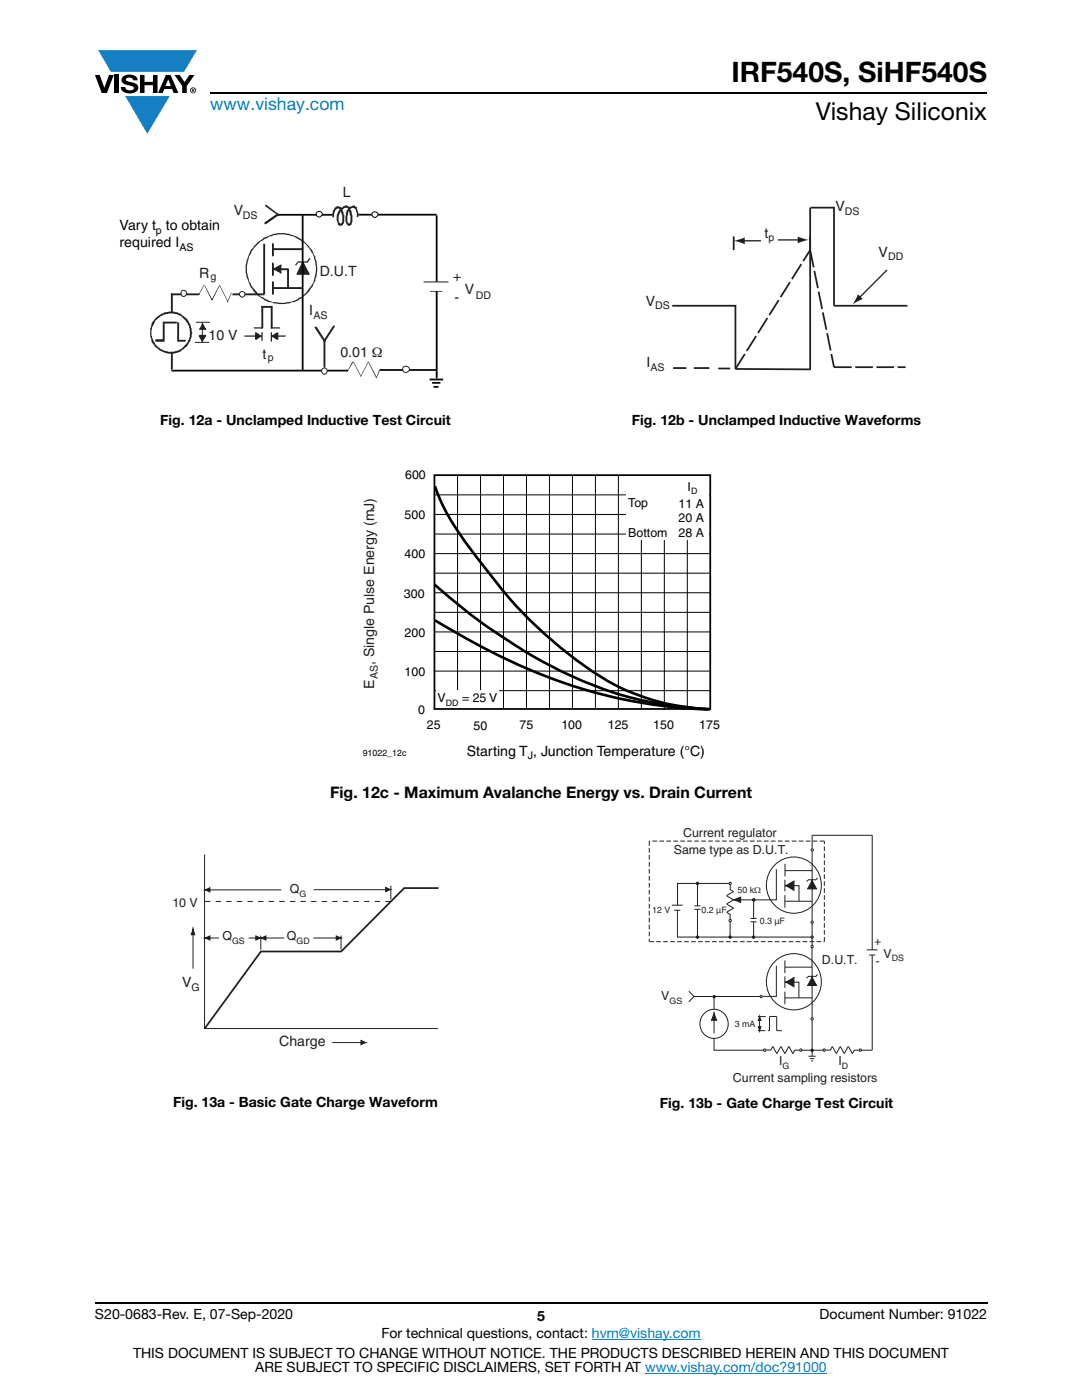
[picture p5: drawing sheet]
<svg xmlns="http://www.w3.org/2000/svg" width="216mm" height="279mm" viewBox="0 0 216 279" stroke-linecap="round" stroke-linejoin="round" font-family="sans-serif">
<g fill="#147fc3">
<path d="M19.6 10h19.7l-2.6 4.3h-1.1h-13.5z"/>
<path d="M25 19.2h8.9l-4.5 7.5z"/>
</g>
<g fill="#000">
<path d="M18.9 15h1l.9 2.5 1-2.5h.9l-1.4 3.6h-1zM22.9 15h.9v3.6h-.9zM24.6 15.3a2.1 2.1 0 0 1 2.8 .3l.1 .4h-.9a.79 .79 0 0 0-.7-.5 .79 .79 0 0 0-.8 .4l.3 .3 1 .2a1.08 1.08 0 0 1 1.2 1 1.08 1.08 0 0 1-1.1 1.2 1.73 1.73 0 0 1-2.4-1.2h.9a.96 .96 0 0 0 .8 .6 .96 .96 0 0 0 .9-.4 1.31 1.31 0 0 0-1.2-.6 1.03 1.03 0 0 1-1.1-.6 1.03 1.03 0 0 1 .2-1.1zM27.9 15h.9v1.3h1.7v-1.3h.9v3.6h-.9v-1.6h-1.7v1.6h-.9zM34.8 15h1.1l.9 1.4 1-1.4h1l-1.5 2.2v1.4h-.9v-1.4z"/>
<path d="M33.6 15.9l.5 1.3h-1.1zM33.1 15l-1.6 3.6h1l.3-.8h1.5l.3 .8h1l-1.6-3.6z"/>
<path d="M38.4 17.8h.2v.2h-.2zM38.3 17.7v.7h.1v-.3l.4 .3-.2-.3 .2-.2-.1-.2z"/>
<path d="M38.1 18a.46 .46 0 0 1 .9 0 .46 .46 0 0 1-.9 0zM37.9 18a.6 .6 0 0 0 1.2 0 .6 .6 0 0 0-1.2 0z"/>
</g>
<path d="M42 18.6h155M18.9 260h178.1" fill="none" stroke="#000" stroke-width=".36"/>
<path d="M118.1 267.3h21.7M128.7 274h36.3" fill="none" stroke="#007ec4" stroke-width=".2"/>
<g fill="#fff">
<path d="M46.8 49.2h16.6v20.3h-16.6z"/>
<path d="M46.6 49h.2v.3l.1-.1v20.3l-.1-.2h16.6l-.1 .2v-20.3l.1 .1h-16.6v-.3h16.6l.1 .2v20.3l-.1 .1h-16.8z"/>
</g>
<g fill="#231f20">
<path d="M46.4 58.6h6.4v.2l-.2 .1h-6.2z"/>
<path d="M54.3 48.5l.4 .2v2.3l-.2 .2h-.2z"/>
<path d="M54.3 52.4l.4 .1v2.4l-.2 .1h-.2z"/>
<path d="M54.3 56.2h.4v2.5l-.2 .1h-.2z"/>
<path d="M52.5 48.7h.4v10l-.1 .1h-.3z"/>
<path d="M54.4 49.5h6l.1 .3-.1 .1h-6.1z"/>
<path d="M54.3 57.4l.1-.1h6l.1 .3-.1 .1h-6.1z"/>
<path d="M54.3 53.7l.1-.2h3.1l.2 .3-.2 .1h-3.2z"/>
<path d="M57.3 53.7h.4v3.9l-.2 .1-.2-.1z"/>
<path d="M54.5 53.5l1.7-.7v.1h-.3l.3 .1-1.4 .8v-.3l1.4 .9-.3 .1v-1.6h.3v1.6l-.2 .2v-.2l-1.5-.7z"/>
<path d="M60.3 52.3h.2l-1.1 2.5-.1-.1h2.4v.1h-2.5l1.1-2.5h.2l1.3 2.5-.1-.1-.2 .1z"/>
<path d="M59.5 52.2h2v.1l-.1 .1h-1.9z"/>
<path d="M59.4 52.2h.3v.1l-.7 .7-.1-.2z"/>
<path d="M61.7 51.5h.2v.2l-.6 .6v-.3z"/>
<path d="M50.6 49.2a7.3 7.3 0 0 1 4.8-2.7 7.8 7.8 0 0 1 4.8 1.3 7 7 0 0 1 2.3 2.7 6.9 6.9 0 0 1-5.2 10.1 6.6 6.6 0 0 1-4.2-.5 6.7 6.7 0 0 1-4-5.3l-.1-1.1h.3v.7a7.1 7.1 0 0 0 4.9 5.8 7.3 7.3 0 0 0 5.8-.9l.8-.6a6.5 6.5 0 0 0 2.2-5.4l-.1-.6a6.6 6.6 0 0 0-5.7-5.8 4.5 4.5 0 0 0-2.4 0l-1 .3-1.2 .6a5.5 5.5 0 0 0-2 1.7l-.5 .9a6.7 6.7 0 0 0-.8 3.3h-.3a8.1 8.1 0 0 1 1.3-4z"/>
<path d="M85.8 58.1h2.5l-2.5 .1z"/>
<path d="M84.5 56.2h4.9l.1 .2h-4.9z"/>
<path d="M64.6 68l.1-.2 .2 .2v6l-.3-.2z"/>
<path d="M62.8 65.2h.4l1.7 2.7v.3l-.3-.1-1.8-2.7z"/>
<path d="M66.6 64.9l.2 .3-1.9 3h-.3v-.2z"/>
<path d="M34.1 70.2l.4 .1v3.3l-.3 .2-.1-.1z"/>
<path d="M32.7 64.2h2.5l.2 .2-.2 .2h-2.3z"/>
<path d="M35.4 64.3l.3 .1v3.7l-.1 .1-.2-.1z"/>
<path d="M32.5 64.2l.4 .1v3.9l-.4-.1z"/>
<path d="M31.1 63.4l1.4-.8a3.8 3.8 0 0 1 3.1-.2l.4 .2 1.4 1.1 .1 .2a3.9 3.9 0 0 1 .4 4.3 3.1 3.1 0 0 1-1.7 1.8l-.2 .2-1 .3a4.3 4.3 0 0 1-3-.5 3.9 3.9 0 0 1-2-3.6h.2a4 4 0 0 0 1 2.6 5 5 0 0 0 2.3 1.2h1.2l.9-.2 .5-.3 .5-.5a4.3 4.3 0 0 0 1.4-2.9v.1l-.1-.2a3.6 3.6 0 0 0-.8-2.1l-1-1-.5-.3-.9-.2h-1a4 4 0 0 0-3.5 3.8h-.2v-.8l.1-.2a2.86 2.86 0 0 1 1-2z"/>
<path d="M34.1 58.6l.4 .1v3.5l-.3 .2-.1-.1z"/>
<path d="M34.1 58.6h5.6l.2 .2-.2 .1h-5.5z"/>
<path d="M70.3 72.2l.1 .1-.8 1.7h-.2z"/>
<path d="M70.4 72.2h.2l1.5 2.9-.2 .1z"/>
<path d="M73.4 72.2h.2l-1.7 3z"/>
<path d="M73.4 72.2h.2l1.6 3.3h-.1z"/>
<path d="M75.7 73.7l.1 .1-.7 1.7z"/>
<path d="M40.6 56.9h.1l-.8 1.8h-.2z"/>
<path d="M40.7 56.9h.2l1.5 3h-.1z"/>
<path d="M43.8 56.9h.1l-1.5 3h-.2z"/>
<path d="M43.8 56.9h.1l1.6 3.4h-.1z"/>
<path d="M46.1 58.4h.2l-.8 1.9h-.1z"/>
<path d="M52.9 40.9h.3l2.5 1.9 .1 .2-.3 .1-2.6-2z"/>
<path d="M52.8 44.4l2.5-1.8 .4 .2-.2 .2-2.5 1.8-.2-.2z"/>
</g>
<g fill="#231f20">
<path d="M54.7 53.7h.2v-.2l.9-.3v-.2h.2v1.5l-.5-.3h-.2l-.1-.3-.5-.1z" fill-rule="evenodd"/>
<path d="M60.3 52.5l.2-.1v.3h.2v.2h.1v.3h.1v.2h.1v.3h.2v.2h.1l.4 .9h-2.4l.5-1.3h.1v-.2h.1l.2-.5h.1z" fill-rule="evenodd"/>
</g>
<circle cx="36.6" cy="58.5" r=".6" fill="#fff"/>
<circle cx="36.6" cy="58.5" r=".6" fill="none" stroke="#231f20" stroke-width=".2"/>
<circle cx="48.3" cy="58.7" r=".56" fill="#fff"/>
<circle cx="48.3" cy="58.7" r=".56" fill="none" stroke="#231f20" stroke-width=".2"/>
<g fill="#fff">
<circle cx="64.6" cy="73.9" r=".6"/>
<circle cx="81" cy="73.7" r=".67"/>
</g>
<g fill="#231f20">
<path d="M66.8 41.4l.6-.1-.2 .1 .2-.3 .2 .4-.2 .1h-.2l.1-.1-.1 .1v-.1v.3l-.4 .3v-.1l-.2 1 .1-.1v.4l-.3 .1-.1-.1v-.8l.1-.5 .5-.5-.1 .1z"/>
<path d="M67.3 41.1l.6 .2 .3 .2h-.1h.2v.5v-.1l.1 .5v-.1l.2 .1-.2 .5-.2-.1-.1-.7 .1 .2h-.1l-.2-.5 .2 .1-.4-.4 .1 .1h-.4l-.2-.2z"/>
<path d="M68.2 42.5h.2l.2 .4h.1v1.2h-.1h.1v.3l-.3 .2 .2-.1-.2 .4-.5 .1-.1-.4h.3l-.2 .2 .3-.3v.1l.1-.3v.1v-1.5v.1z"/>
<path d="M67.3 42.6l.1-.1 .3 .1-.1 .5v.9l.1 .1h-.1l.1 .4v-.1l.2 .2h-.1l.4 .2-.1 .2-.4-.1 .1 .1h-.1l-.3-.2-.2-.8z"/>
<path d="M67.9 41.5l.4-.1-.1 .1 .4-.4h.3h-.1l.1-.1 .4 .1-.1 .3-.6 .1h.1l-.3 .3h-.2l.1-.2v.3l-.5 .4 .1-.2v.4h-.2h.1l-.1 .4h-.3l-.1-.1 .1-.5 .3-.2-.1 .3v-.4l.5-.4-.2 .2z"/>
<path d="M68.9 41l.5 .1 .2 .2h-.2h.3l.2 .2v.3l-.1-.2 .3 .7v-.2l.1 .2v.2l-.1-.1 .1 .2-.1 .4-.3-.1-.1-.9 .1 .1h-.1l-.1-.5 .1 .2-.5-.4 .1 .1-.4-.1z"/>
<path d="M69.8 42.6h.4v.3h.1v.5l-.1-.1 .1 .1v.7l-.1 .2 .1-.2v.2l-.1 .5-.6 .2-.2-.2 .5-.3-.1 .1 .1-.1-.1 .1 .1-.3z"/>
<path d="M69.1 42.5l.3 .1-.1 1.7h.1v.1l-.1-.1 .3 .5-.2-.2 .4 .2v.2h-.4l-.2-.2-.3-.7z"/>
<path d="M69.7 41.3h.4h-.2l.5-.2h-.1l.1-.1 .4 .1-.4 .4h-.1l.1-.1-.3 .2-.2-.1v.3l-.2 .1-.3 .4 .2-.2v.3h-.2l-.1 .5h-.1l-.1-.1 .1-.9 .5-.4h-.1z"/>
<path d="M70.4 41.1l.3-.1 .1 .3-.1-.2 .5 .3v.1l-.1-.2 .5 1.3v.5l-.3 .3-.4-1.9-.1 .1v-.2l.1 .2-.3-.2 .1 .1h-.1z"/>
</g>
<circle cx="74.9" cy="42.8" r=".59" fill="#fff"/>
<path d="M38.9 68.3h2.8M39.1 64.3h2.8M40.4 64.3v4" fill="none" stroke="#231f20" stroke-width=".2"/>
<g fill="#231f20">
<path d="M39.9 67.1h1.1h-.1l-.4 1-.3-.1z" fill-rule="evenodd"/>
<path d="M40.4 64.7l.2 .1 .4 .9h-1.1l.2-.3v-.2h.1v-.3h.2z" fill-rule="evenodd"/>
<path d="M51 66.6l.4 .1 .1 .2 .5 .2v.1l-.5 .1v.1l-.5 .3z" fill-rule="evenodd"/>
<path d="M54.4 67.1h.3v-.2l.7-.3v1.1l-.6-.3z" fill-rule="evenodd"/>
</g>
<g fill="#231f20">
<path d="M39.7 66.8h.2v.4l.1-.3 .5 1.1h-.3l.5-1.1 .3 .3h-1.1v-.4h1.2v.3l-.6 1.1h-.3l-.6-1.1z"/>
<path d="M40.4 64.4h.1l.6 1.3h.1l-.1 .1v-.2l-.1 .2-.6-1.1h.1l-.6 1.1v-.2h1.2v.2h-1.4z"/>
<path d="M50.6 65.3h1.8l.1 .1-.1 .2h-1.8z"/>
<path d="M52.1 61.1l.4 .1v4.2l-.1 .2h-.3z"/>
<path d="M52.1 61.1h2.2l.1 .2-.1 .1h-2z"/>
<path d="M54 61.1l.4 .1v4.2l-.1 .2h-.3z"/>
<path d="M54 65.3h1.8l.1 .3h-1.9z"/>
<path d="M52.1 66.3h.3v1.6l-.1 .2-.2-.2z"/>
<path d="M54 66.3h.3v1.8l-.1 .1h-.2z"/>
<path d="M48.8 66.9h3.6v.2l-.1 .1h-3.5z"/>
<path d="M50.9 66.3h.2l1 .6v.3l-1.1 .6-.1-.1h.4l-.4-.2 1-.6v.3l-1-.5 .4-.1v1.1h-.4z"/>
<path d="M54.2 66.9l1.2-.6 .1 .3h-.3l.2 .1-1 .5v-.3l1 .5-.2 .3v-1.1h.3v1.2h-.2l-1.1-.6z"/>
<path d="M55.3 66.9h1.7v.2l-.1 .1h-1.6z"/>
<path d="M31 67.8l.1-.1h1.5v.3h.1l-.1 .2h-1.5z"/>
<path d="M35.5 67.8h1.5l.1 .3-.1 .1h-1.4z"/>
</g>
<path d="M87.1 58.1v17.4" fill="none" stroke="#231f20" stroke-width=".2"/>
<path d="M71.6 42.8h15.5M87.1 43v13.2M87.1 58.1v17.4" fill="none" stroke="#040503" stroke-width=".35"/>
<circle cx="74.9" cy="42.8" r=".59" fill="#fff"/>
<circle cx="74.9" cy="42.8" r=".59" fill="none" stroke="#040503" stroke-width=".2"/>
<path d="M55.5 42.9h10.8M60.4 42.9v31M34.2 74h35.2" fill="none" stroke="#040503" stroke-width=".35"/>
<circle cx="64.7" cy="74" r=".6" fill="#fff"/>
<circle cx="64.7" cy="74" r=".6" fill="none" stroke="#231f20" stroke-width=".2"/>
<path d="M75.8 73.8h11.3" fill="none" stroke="#040503" stroke-width=".35"/>
<circle cx="81" cy="73.7" r=".67" fill="#fff"/>
<circle cx="81" cy="73.7" r=".67" fill="none" stroke="#231f20" stroke-width=".2"/>
<circle cx="63.7" cy="42.7" r=".59" fill="#fff"/>
<circle cx="63.7" cy="42.7" r=".59" fill="none" stroke="#040503" stroke-width=".2"/>
<path d="M85.7 75.7h2.7M86.2 76.4h1.7M86.5 77.2h1" fill="none" stroke="#040503" stroke-width=".35"/>
<path d="M146.4 47.2v2.7M161.7 41.4v32.3M161.7 41.4h4.7v19.6h14.7M134.1 61h12.6v12.6l15.1 .1M134.3 73.5h2.7M138.5 73.5h3M143.3 73.5h2.4" fill="none" stroke="#201d1e" stroke-width=".35"/>
<path d="M161.7 49.9l4.7 23.4M146.7 73.6l15-23.7M166.4 73.3h14.3" fill="none" stroke="#201d1e" stroke-width=".35" stroke-dasharray="3.5 .7" stroke-linecap="butt"/>
<path d="M155.2 47.9h4.4" fill="none" stroke="#201d1e" stroke-width=".26"/>
<path d="M159.2 47.2l2.2 .7-2.2 .6z" fill="#201d1e"/>
<path d="M148.2 48.1h3.6" fill="none" stroke="#201d1e" stroke-width=".26"/>
<path d="M146.4 48.1l2.2-.7v1.3z" fill="#201d1e"/>
<path d="M177 53.9l-5.6 5.6" fill="none" stroke="#201d1e" stroke-width=".26"/>
<path d="M171.2 58.7l.9 1-2 1.1z" fill="#201d1e"/>
<g fill="none" stroke="#000" stroke-width=".2">
<path d="M86.7 98.8h55M91.3 94.8v46.5M95.9 94.8v46.7M100.5 94.8v46.7M105.1 95v46.6M109.6 94.8v46.7M114.2 95v46.7M118.8 95v46.7M123.4 94.8v46.7M128 94.8v46.7M132.6 95v46.6M137.1 94.8v46.7"/>
<path d="M86.5 110.5h55M86.5 102.7h55M86.5 114.4h55.1M86.7 118.3h55M86.7 106.6h55M86.5 133.9h55.1M86.7 122.2h55M86.7 126.1h55M86.7 130h55M86.7 137.8h55"/>
</g>
<path d="M86.7 94.8h55v46.7h-55z" fill="none" stroke="#000" stroke-width=".35"/>
<path d="M86.8 97a42.8 42.8 0 0 0 7.5 13.1 101.9 101.9 0 0 0 18.3 19.7 48.4 48.4 0 0 0 16.8 9.6 48.2 48.2 0 0 0 12.2 2.1 98.5 98.5 0 0 1-45.4-12.4l-9.4-5.3M86.7 116.6a114.8 114.8 0 0 0 29.3 19.2 70.7 70.7 0 0 0 25.2 5.7" fill="none" stroke="#000" stroke-width=".53"/>
<g fill="#fff">
<path d="M125 95.1h16.4v12.7h-16.4z"/>
<path d="M87 137.7h12.5v3.5h-12.5z"/>
</g>
<path d="M41.4 187.2h2.3M49.6 187.2h1.9M52 186.7v2.8M52.5 187.2h4.2M62.5 187.2h5M68.1 186.7v2.8" fill="none" stroke="#211e1e" stroke-width=".2"/>
<path d="M51.1 186.8l.9 .4h-.9z" fill="#211e1e"/>
<path d="M51.1 186.8l.9 .4h-.9z" fill="none" stroke="#211e1e" stroke-width=".2"/>
<path d="M51.1 187.2h.9l-.9 .4z" fill="#211e1e"/>
<path d="M51.1 187.2h.9l-.9 .4z" fill="none" stroke="#211e1e" stroke-width=".2"/>
<path d="M67.1 186.8l.9 .4h-.9z" fill="#211e1e"/>
<path d="M67.1 186.8l.9 .4h-.9z" fill="none" stroke="#211e1e" stroke-width=".2"/>
<path d="M67.1 187.2h.9l-.9 .4z" fill="#211e1e"/>
<path d="M67.1 187.2h.9l-.9 .4z" fill="none" stroke="#211e1e" stroke-width=".2"/>
<path d="M52.2 187.2l.9-.4v.4z" fill="#211e1e"/>
<path d="M52.2 187.2l.9-.4v.4z" fill="none" stroke="#211e1e" stroke-width=".2"/>
<path d="M52.2 187.2h.9v.4z" fill="#211e1e"/>
<path d="M52.2 187.2h.9v.4z" fill="none" stroke="#211e1e" stroke-width=".2"/>
<path d="M41 187.2l.9-.4v.4z" fill="#211e1e"/>
<path d="M41 187.2l.9-.4v.4z" fill="none" stroke="#211e1e" stroke-width=".2"/>
<path d="M41 187.2h.9v.4z" fill="#211e1e"/>
<path d="M41.4 177.6h14.7M41 187.2h.9v.4z" fill="none" stroke="#211e1e" stroke-width=".2"/>
<path d="M41 177.6h.9v.4z" fill="#211e1e"/>
<path d="M41 177.6h.9v.4z" fill="none" stroke="#211e1e" stroke-width=".2"/>
<path d="M41 177.6l.9-.4v.4z" fill="#211e1e"/>
<path d="M41 177.6l.9-.4v.4z" fill="none" stroke="#211e1e" stroke-width=".2"/>
<path d="M77 177.5h.9l-.9 .4z" fill="#211e1e"/>
<path d="M77 177.5h.9l-.9 .4z" fill="none" stroke="#211e1e" stroke-width=".2"/>
<path d="M77 177.1l.9 .4h-.9z" fill="#211e1e"/>
<path d="M40.8 170.5v34.8h46.6M62.6 177.6h14.9M77 177.1l.9 .4h-.9zM78 176.7v2.8M66.3 208.1h6.2" fill="none" stroke="#211e1e" stroke-width=".2"/>
<path d="M87.5 177.2h-6.9l-12.5 12.7h-16l-11.3 15.4" fill="none" stroke="#211e1e" stroke-width=".35"/>
<path d="M78 179.9h-37.2" fill="none" stroke="#211e1e" stroke-width=".2" stroke-dasharray="1.1 1.1" stroke-linecap="butt"/>
<path d="M72 207.6l.9 .5h-.9z" fill="#211e1e"/>
<path d="M72 207.6l.9 .5h-.9z" fill="none" stroke="#211e1e" stroke-width=".2"/>
<path d="M72 208.1h.9l-.9 .4z" fill="#211e1e"/>
<path d="M38.5 186v7.3M72 208.1h.9l-.9 .4z" fill="none" stroke="#211e1e" stroke-width=".2"/>
<path d="M38.5 185.5v1h-.3z" fill="#211e1e"/>
<path d="M38.5 185.5v1h-.3z" fill="none" stroke="#211e1e" stroke-width=".2"/>
<path d="M38.5 185.5l.4 1h-.4z" fill="#211e1e"/>
<g fill="none" stroke="#211e1e" stroke-width=".2">
<path d="M145 178.8l1.4 .8-1.4 .8M145.5 176.2h.4v.3h-.4zM145.7 176.6v.9l.7 .4-1.4 .8M154.5 172.7a5.5 5.5 0 0 1 7.8 .1 5.5 5.5 0 0 1 0 7.7 5.5 5.5 0 0 1-7.8 .1 5.7 5.7 0 0 1 0-7.9zM154.9 173.5v6.1h-4.3M156.6 175.6v2.3M156.6 178.6v2.6M156.6 179.9h5.4M156.6 172.4v2.5M156.6 176.7h2.8v3.2M162.1 169.9v3.9h-5.5M162.1 173.8v10"/>
<path d="M38.5 185.5l.4 1h-.4zM145 182.1l.7 .4v1M145 180.4l1.4 .8-1.4 .9M145.5 183.6h.4v.3h-.4z"/>
</g>
<path d="M156.8 176.7l1.6-.9v.9z" fill="#211e1e"/>
<path d="M156.8 176.7l1.6-.9v.9z" fill="none" stroke="#211e1e" stroke-width=".2"/>
<path d="M156.8 176.7h1.6v1z" fill="#211e1e"/>
<path d="M156.8 176.7h1.6v1z" fill="none" stroke="#211e1e" stroke-width=".2"/>
<path d="M162 175.8l.9 1.6h-.9z" fill="#211e1e"/>
<path d="M162 175.8l.9 1.6h-.9z" fill="none" stroke="#211e1e" stroke-width=".2"/>
<path d="M162 175.8v1.6h-.8z" fill="#211e1e"/>
<g fill="none" stroke="#211e1e" stroke-width=".2">
<path d="M146.7 179.6h3.5M150.2 179.4h.4v.4h-.4zM161.9 169.4h.3v.4h-.3zM162 175.8v1.6h-.8zM163.1 175.2l-.3 .4h-1.5l-.3 .3M161.9 183.9h.3v.3h-.3zM162 184.3v4.4M152.4 209.4h.3v.4h-.3zM154.2 208.8l-.4 .8h-.9M154.2 208.8l.8 1.5 .8-1.5M155.8 208.8l.8 1.5 .8-1.5M157.4 208.8l.8 1.5 .4-.7h.9"/>
<path d="M159.6 209.4h.3v.4h-.3z"/>
</g>
<path d="M142.4 198.7h.3v.4h-.3z" fill-rule="evenodd" fill="#211e1e"/>
<path d="M142.4 198.7h.3v.4h-.3zM154.5 192a5.5 5.5 0 0 1 7.8 .1 5.5 5.5 0 0 1 0 7.7 5.5 5.5 0 0 1-7.8 .1 5.7 5.7 0 0 1 0-7.9zM154.9 192.7v6.2h-2.8M156.6 196h2.8v3.1M156.6 199.1h5.4M156.6 191.7v2.5M156.6 194.9v2.3M156.6 197.9v2.5M162 189.1v3.9h-5.4M162.1 193v10.1" fill="none" stroke="#211e1e" stroke-width=".2"/>
<path d="M156.8 196l1.6-.9v.9z" fill="#211e1e"/>
<path d="M156.8 196l1.6-.9v.9z" fill="none" stroke="#211e1e" stroke-width=".2"/>
<path d="M156.8 196h1.6v.9z" fill="#211e1e"/>
<path d="M156.8 196h1.6v.9z" fill="none" stroke="#211e1e" stroke-width=".2"/>
<path d="M162 195l.9 1.7h-.9z" fill="#211e1e"/>
<path d="M162 195l.9 1.7h-.9z" fill="none" stroke="#211e1e" stroke-width=".2"/>
<path d="M162 195v1.7h-.8z" fill="#211e1e"/>
<g fill="none" stroke="#211e1e" stroke-width=".2">
<path d="M162 166.7h12M174 166.7v22.9M151.6 198.9h-9.1v2.5M161.9 188.7h.3v.4h-.3zM162 195v1.7h-.8zM163.1 194.5l-.3 .4h-1.5l-.3 .3M172.9 189.6h2.2M173.4 190.6h1.2M174 190.6v19h-2.1M151.6 203.3v2M161.9 203.2h.3v.3h-.3zM162 203.6v6"/>
<path d="M164.3 209.4h.3v.4h-.3zM166.1 208.8l-.4 .8h-1M166.1 208.8l.8 1.5 .8-1.5M167.7 208.8l.8 1.5 .8-1.5M169.3 208.8l.8 1.5 .4-.7h.9M171.5 209.4h.3v.4h-.3z"/>
<circle cx="142.5" cy="204.4" r="2.87"/>
</g>
<path d="M151.6 203l.2 .7h-.2z" fill="#211e1e"/>
<path d="M151.6 203l.2 .7h-.2z" fill="none" stroke="#211e1e" stroke-width=".2"/>
<path d="M151.6 203v.7h-.3z" fill="#211e1e"/>
<path d="M151.6 203v.7h-.3z" fill="none" stroke="#211e1e" stroke-width=".2"/>
<path d="M151.6 204.9h.2l-.2 .7z" fill="#211e1e"/>
<path d="M151.6 204.9h.2l-.2 .7z" fill="none" stroke="#211e1e" stroke-width=".2"/>
<path d="M151.3 204.9h.3v.7z" fill="#211e1e"/>
<path d="M151.2 205.7h1.5M151.2 202.9h1.6M151.3 204.9h.3v.7zM161.3 210.8h1.5M161.6 211.3h.9M161.9 211.7h.3M162.1 209.6v1.2" fill="none" stroke="#211e1e" stroke-width=".2"/>
<path d="M161.9 209.5h.3v.3h-.3z" fill-rule="evenodd" fill="#211e1e"/>
<g fill="none" stroke="#211e1e" stroke-width=".2">
<path d="M139.2 176.4v4.4M150.4 179.9v3.4M134 180.6h2.2M134.5 181.7h1.3M135.2 181.7v5.3h26.7M137.4 197.8l1.1 1.1M138.5 181.5h1.3M138.5 180.8h1.3M139.2 181.5v5.5M142.2 198.9h-3.7l-1.1 1M149.8 184h1.2M149.8 183.3h1.2"/>
<path d="M150.4 184v3M151.7 198.7h.3v.4h-.3zM161.9 186.9h.3v.3h-.3zM142.5 207.3v2.3h9.9M153.2 205.7h.3M153.5 202.9v2.8M153.6 202.9h1.4M155 202.9v2.8h1M160 209.6h4.2M161.9 209.5h.3v.3h-.3z"/>
</g>
<path d="M150.3 179.4h.3v.4h-.3z" fill-rule="evenodd" fill="#211e1e"/>
<path d="M145.5 176.3h-10.3v4.3M150.3 179.4h.3v.4h-.3zM145.7 183.9v3.1" fill="none" stroke="#211e1e" stroke-width=".2"/>
<path d="M139 176.1h.3v.4h-.3z" fill-rule="evenodd" fill="#211e1e"/>
<path d="M139 176.1h.3v.4h-.3z" fill="none" stroke="#211e1e" stroke-width=".2"/>
<path d="M139 186.9h.3v.3h-.3z" fill-rule="evenodd" fill="#211e1e"/>
<path d="M139 186.9h.3v.3h-.3z" fill="none" stroke="#211e1e" stroke-width=".2"/>
<path d="M145.5 186.9h.3v.3h-.3z" fill-rule="evenodd" fill="#211e1e"/>
<path d="M145.5 186.9h.3v.3h-.3z" fill="none" stroke="#211e1e" stroke-width=".2"/>
<path d="M150.2 186.9h.3v.3h-.3z" fill-rule="evenodd" fill="#211e1e"/>
<path d="M150.2 186.9h.3v.3h-.3z" fill="none" stroke="#211e1e" stroke-width=".2"/>
<path d="M146.5 179.6h1.3v.5z" fill="#211e1e"/>
<path d="M146.5 179.6h1.3v.5z" fill="none" stroke="#211e1e" stroke-width=".2"/>
<path d="M146.5 179.6l1.3-.6v.6z" fill="#211e1e"/>
<path d="M146.5 179.6l1.3-.6v.6zM142.5 203.2v3" fill="none" stroke="#211e1e" stroke-width=".2"/>
<path d="M142.5 202.3l.5 1.3h-.5z" fill="#211e1e"/>
<path d="M142.5 202.3l.5 1.3h-.5z" fill="none" stroke="#211e1e" stroke-width=".2"/>
<path d="M142.5 202.3v1.3h-.5z" fill="#211e1e"/>
<path d="M162 166.7v2.7M142.5 202.3v1.3h-.5z" fill="none" stroke="#211e1e" stroke-width=".2"/>
<path d="M129.6 167.9v20M164.5 167.9h-34.9M129.6 187.9h34.9M164.5 187.9v-20" fill="none" stroke="#211e1e" stroke-width=".2" stroke-dasharray=".9 .5" stroke-linecap="butt"/>
<text font-size="5.6" x="145.9" y="16.4">IRF540S, SiHF540S</text>
<text font-size="4.9" x="162.8" y="24">Vishay Siliconix</text>
<text font-size="3.5" fill="#007ec4" x="42" y="21.9">www.vishay.com</text>
<text font-size="3.2" x="65.9" y="159.2">Fig. 12c - Maximum Avalanche Energy vs. Drain Current</text>
<g font-size="2.8" fill="#231f20">
<text x="68.4" y="39.4">L</text>
<text x="46.7" y="42.9">V</text>
<text x="39.8" y="55.4">R</text>
<text x="63.8" y="55.2">D.U.T</text>
<text x="90.4" y="56.1">+</text>
<text x="92.8" y="58.6">V</text>
<text x="61.7" y="62.9">I</text>
<text x="90.7" y="60.3">-</text>
<text x="41.6" y="67.8">10 V</text>
<text x="52.4" y="71.6">t</text>
<text x="67.9" y="71.3">0.01 Ω</text>
</g>
<g font-size="2.8" fill="#040503">
<text x="23.9" y="46">Vary t to obtain</text>
<text x="23.9" y="49.4">required I</text>
</g>
<g font-size="2.8" fill="#201d1e">
<text x="152.6" y="47.4">t</text>
<text x="166.7" y="42.1">V</text>
<text x="175.3" y="51.2">V</text>
<text x="128.8" y="61">V</text>
<text x="129" y="73.3">I</text>
</g>
<g font-size="2.8">
<text x="32" y="84.8">Fig. 12a - Unclamped Inductive Test Circuit</text>
<text x="126.1" y="84.8">Fig. 12b - Unclamped Inductive Waveforms</text>
<text x="93.1" y="150.8">Starting T , Junction Temperature (°C)</text>
<text x="34.5" y="220.9">Fig. 13a - Basic Gate Charge Waveform</text>
<text x="131.7" y="221.1">Fig. 13b - Gate Charge Test Circuit</text>
<text x="18.9" y="263.3">S20-0683-Rev. E, 07-Sep-2020</text>
<text x="107.2" y="263.6">5</text>
<text x="163.6" y="263.3">Document Number: 91022</text>
<text x="76.1" y="267.1">For technical questions, contact: hvm@vishay.com</text>
<text x="26.5" y="271">THIS DOCUMENT IS SUBJECT TO CHANGE WITHOUT NOTICE. THE PRODUCTS DESCRIBED HEREIN AND THIS DOCUMENT</text>
<text x="50.9" y="273.8">ARE SUBJECT TO SPECIFIC DISCLAIMERS, SET FORTH AT www.vishay.com/doc?91000</text>
</g>
<g font-size="2.8" fill="#211e1e">
<text x="74.7" y="137.5" transform="rotate(-90 74.7 137.5)">E</text>
<text x="74.7" y="132.8" transform="rotate(-90 74.7 132.8)">, Single Pulse Energy (mJ)</text>
<text x="36.4" y="197">V</text>
<text x="55.7" y="208.8">Charge</text>
</g>
<g font-size="2.5">
<text x="80.8" y="95.7">600</text>
<text x="80.7" y="103.7">500</text>
<text x="80.7" y="111.3">400</text>
<text x="80.6" y="119.3">300</text>
<text x="80.7" y="127.1">200</text>
<text x="80.7" y="134.8">100</text>
<text x="83.4" y="142.5">0</text>
<text x="87.3" y="140.2">V</text>
<text x="92.2" y="140.2">= 25 V</text>
<text x="85.2" y="145.5">25</text>
<text x="94.5" y="145.6">50</text>
<text x="103.7" y="145.5">75</text>
<text x="112" y="145.5">100</text>
<text x="121.3" y="145.4">125</text>
<text x="130.4" y="145.5">150</text>
<text x="139.5" y="145.5">175</text>
</g>
<g font-size="2.5" fill="#050504">
<text x="125.4" y="101.1">Top</text>
<text x="135.4" y="101.3">11 A</text>
<text x="137.2" y="97.9">I</text>
<text x="125.4" y="107.2">Bottom</text>
<text x="135.4" y="104.3">20 A</text>
<text x="135.4" y="107.2">28 A</text>
</g>
<g font-size="2.5" fill="#211e1e">
<text x="136.3" y="167">Current regulator</text>
<text x="134.5" y="170.4">Same type as D.U.T.</text>
<text x="57.8" y="178.2">Q</text>
<text x="34.4" y="181">10 V</text>
<text x="44.4" y="187.7">Q</text>
<text x="57.3" y="187.7">Q</text>
<text x="176.3" y="191.1">V</text>
<text x="164" y="192.4">D.U.T.</text>
<text x="131.9" y="199.6">V</text>
<text x="146.3" y="215.9">Current sampling resistors</text>
<text x="155.5" y="212.6">I</text>
<text x="167.3" y="212.6">I</text>
</g>
<g font-size="2.3" fill="#211e1e">
<text x="174.5" y="188.7">+</text>
<text x="174.8" y="192.5">-</text>
</g>
<g font-size="2.1" fill="#040503">
<text x="31.1" y="46.7">p</text>
<text x="35.8" y="50.1">AS</text>
</g>
<g font-size="2.1" fill="#231f20">
<text x="48.5" y="43.8">DS</text>
<text x="42" y="56">g</text>
<text x="95" y="59.7">DD</text>
<text x="62.6" y="63.7">AS</text>
<text x="53.4" y="72.1">p</text>
</g>
<g font-size="2.1" fill="#201d1e">
<text x="168.6" y="42.9">DS</text>
<text x="153.4" y="48.1">p</text>
<text x="177.2" y="51.9">DD</text>
<text x="130.7" y="61.7">DS</text>
<text x="129.8" y="74">AS</text>
</g>
<g font-size="2.1" fill="#211e1e">
<text x="75.4" y="135.6" transform="rotate(-90 75.4 135.6)">AS</text>
<text x="38.2" y="197.7">G</text>
</g>
<text font-size="2.1" x="105.3" y="151.5">J</text>
<text font-size="1.8" fill="#050504" x="137.9" y="98.7">D</text>
<g font-size="1.8">
<text x="89" y="140.9">DD</text>
<text x="72.4" y="150.8">91022_12c</text>
</g>
<g font-size="1.8" fill="#211e1e">
<text x="59.8" y="178.9">G</text>
<text x="147.2" y="178.1">50 kΩ</text>
<text x="130.2" y="182.2">12 V</text>
<text x="140" y="182.1">0.2 µF</text>
<text x="151.6" y="184.3">0.3 µF</text>
<text x="46.3" y="188.4">GS</text>
<text x="59.2" y="188.4">GD</text>
<text x="177.9" y="191.8">DS</text>
<text x="133.6" y="200.3">GS</text>
<text x="146.6" y="205">3 mA</text>
<text x="156.2" y="213.3">G</text>
<text x="168" y="213.3">D</text>
</g>
</svg>
